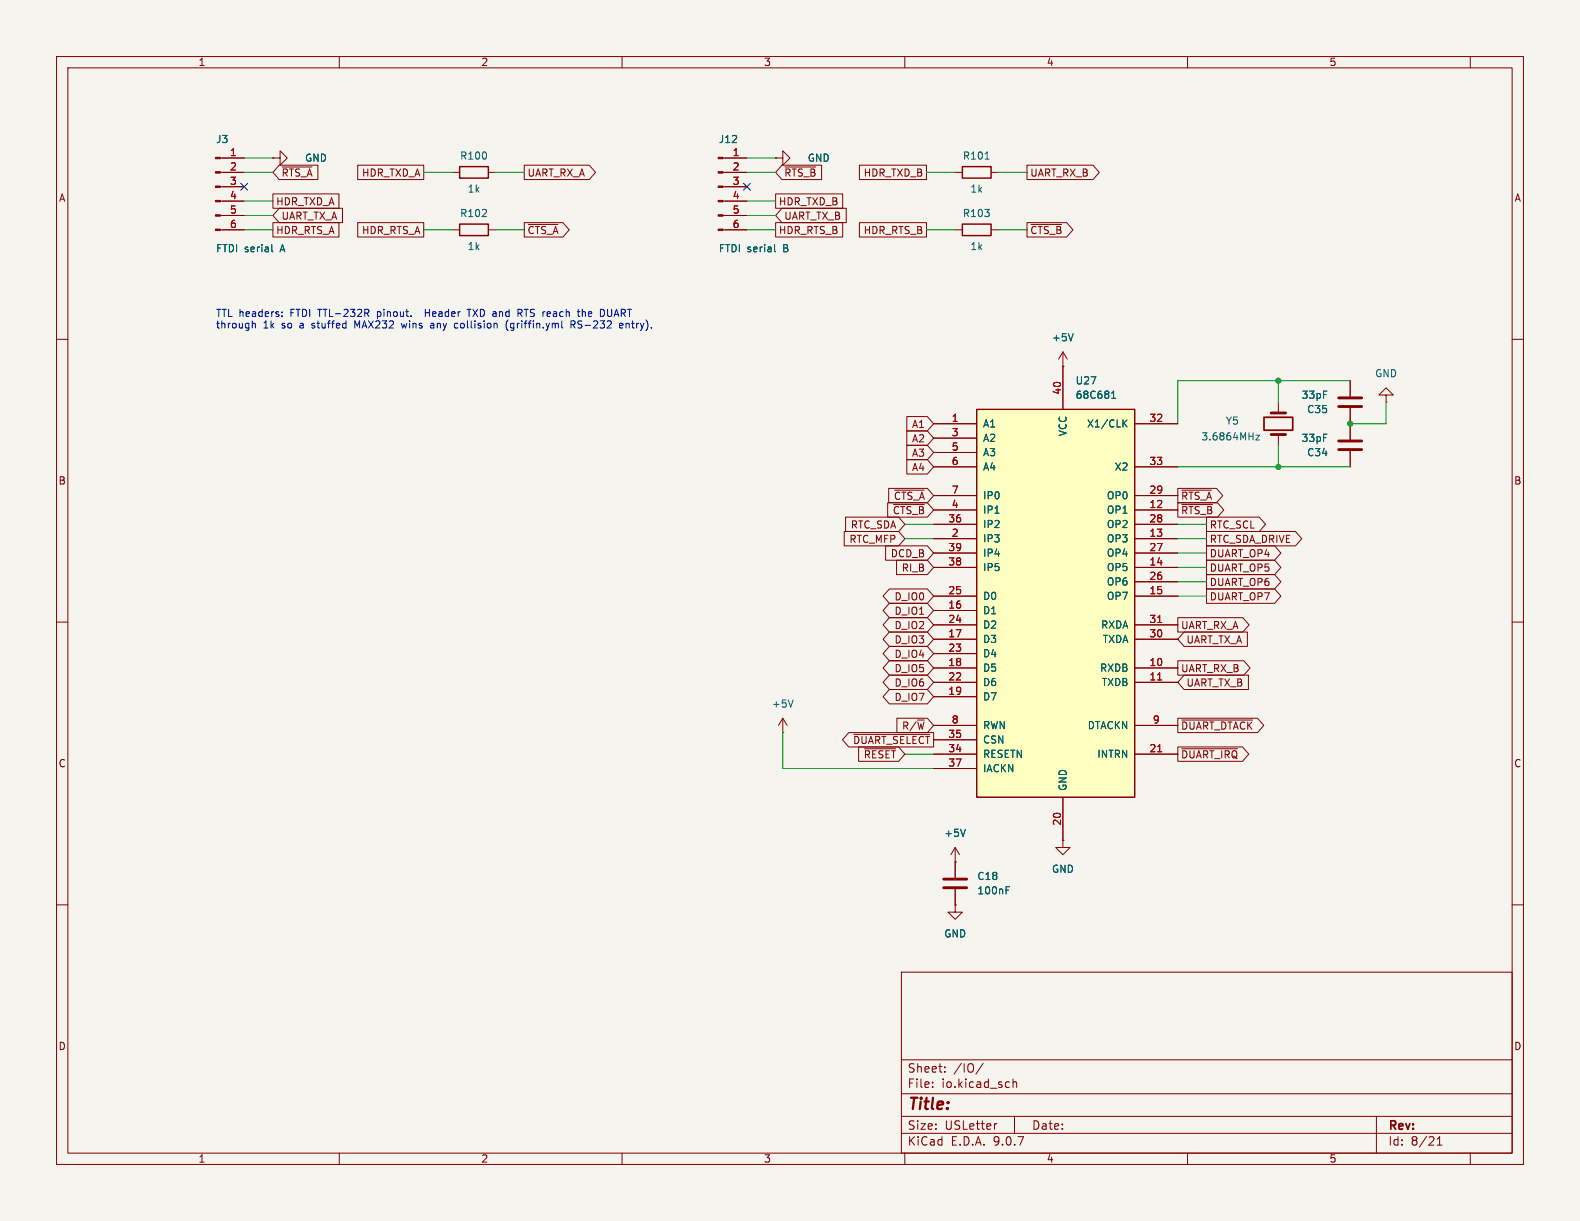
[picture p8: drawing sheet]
<svg xmlns="http://www.w3.org/2000/svg" width="279mm" height="216mm" viewBox="0 0 279 216" stroke-linecap="round" stroke-linejoin="round" font-family="sans-serif">
<path d="M0 0h279.4v215.9h-279.4z" fill="#f5f4ef" stroke="#f5f4ef" stroke-width=".18"/>
<g fill="none" stroke="#840000" stroke-width=".18">
<path d="M10 10h259.4v195.9h-259.4zM12 12h255.4v191.9h-255.4zM60 10v2M110 10v2M160 10v2M210 10v2M260 10v2M10 60h2M188 64.8h.1M188 62.2l-.8 1.3M188 62.2l.7 1.3M188 62.2v2.6"/>
<path d="M226.1 71.1v1.9M226.1 76.8v1.9M267.4 60h2M10 110h2M267.4 110h2M168.9 152.4h.1M168.9 149.9l-.8 1.2M168.9 149.9l.8 1.2M168.9 149.9v5.3M168.9 157.2v2.8M188 148.6v1.3h1.2l-1.2 1.2-1.3-1.2h1.3M188 148.6h.1"/>
<path d="M10 160h2M159.4 171.9h108v32h-108zM168.9 160v1.3h1.3l-1.3 1.3-1.3-1.3h1.3M168.9 160h.1M267.4 160h2M159.4 197.4h108M159.4 193.4h108M159.4 187.4h108M164.9 192.1v.2M164.9 191.4v.1M167.1 189.4v.2M167.1 188.7v.1"/>
<path d="M173.9 188l-1.3 1.9M176.3 198.7l-.3 .1M179.1 190.8v1.5M179.1 191.4l.3-.1 .3 .1 .1 .9M179.4 197.4v3M243.4 197.4v6.5M60 203.9v2M110 203.9v2M159.4 200.4h108M160 203.9v2M210 203.9v2M254.1 202.5h.9"/>
<path d="M254.1 201.4l.5-.4v1.5M260 203.9v2"/>
</g>
<path d="M189.8 59l-.4 1.3M222.1 76.9h.6l-.6 .9h.6M170.7 146.6l-.4 1.3M177.9 157.4h.4M177.9 156.8h.6" fill="none" stroke="#006464" stroke-width=".18"/>
<path d="M224.8 73h2.5M224.8 76.8h2.5M166.9 155.4h4M166.9 157h4" fill="none" stroke="#840000" stroke-width=".51"/>
<path d="M223.5 73.8h5.1v2.3h-5.1z" fill="none" stroke="#840000" stroke-width=".3"/>
<path d="M172.7 72.4h28v68.6h-28z" fill="#ffffc2"/>
<path d="M81.3 39.6h5.1v2.1h-5.1zM81.3 29.5h5.1v2h-5.1zM170.2 39.6h5.1v2.1h-5.1zM170.2 29.5h5.1v2h-5.1zM172.7 72.4h28v68.6h-28z" fill="none" stroke="#840000" stroke-width=".25"/>
<g fill="none" stroke="#840000" stroke-width=".18">
<path d="M39 27.9h4.2M39 30.5h4.2M39 33h4.2M39 35.6h4.2M39 38.1h4.2M48.3 27.9h1.2v-1.2l1.3 1.2-1.3 1.3v-1.3M48.3 27.9h.1M48.3 39.4h11.6v2.5h-11.6zM48.3 34.3h11.6v2.5h-11.6zM49.4 36.8h11.2v2.6h-11.2l-1.1-1.3zM49.4 29.2h6.8v2.6h-6.8l-1.1-1.3zM49.9 29.5h5.3"/>
<path d="M63.3 39.4h11.6v2.5h-11.6zM63.3 29.2h11.6v2.6h-11.6zM80 30.5h1.3M86.4 30.5h1.2M92.7 29.2h11.5l1.1 1.3-1.1 1.3h-11.5zM92.7 39.4h6.8l1.2 1.2-1.2 1.3h-6.8zM93.4 39.7h5.3M127.9 27.9h4.2M127.9 30.5h4.2M127.9 33h4.2M127.9 35.6h4.2M127.9 38.1h4.2"/>
<path d="M137.2 27.9h1.2v-1.2l1.3 1.2-1.3 1.3v-1.3M137.2 27.9h.1M137.2 34.3h11.8v2.5h-11.8zM137.2 39.4h11.8v2.5h-11.8zM138.3 29.2h7v2.6h-7l-1.1-1.3zM138.3 36.8h11.3v2.6h-11.3l-1.1-1.3zM138.8 29.5h5.4M152 39.4h11.8v2.5h-11.8zM152 29.2h11.8v2.6h-11.8zM168.9 30.5h1.3M175.3 30.5h1.2M181.6 29.2h11.7l1.1 1.3-1.1 1.3h-11.7z"/>
<path d="M181.6 39.4h7l1.1 1.2-1.1 1.3h-7zM182.3 39.7h5.4M39 40.6h4.2M80 40.6h1.3M86.4 40.6h1.2M127.9 40.6h4.2M168.9 40.6h1.3M175.3 40.6h1.2M160.4 73.7h3.6l1.1 1.2-1.1 1.3h-3.6zM160.4 78.7h3.6l1.1 1.3-1.1 1.3h-3.6zM160.4 76.2h3.6l1.1 1.3-1.1 1.2h-3.6zM165.1 74.9h7.6"/>
<path d="M165.1 77.5h7.6M188 64.8h.1M188 64.8v7.6M200.7 74.9h7.6M238.8 67.3v2.8M238.8 72.1v5.6M238.8 79.8v2.8M245.1 69.9h1.3l-1.3-1.3-1.3 1.3h1.3v1.2M245.1 71.1h.1M149.3 94h9.6l1.1 1.3-1.1 1.2h-9.6zM149.5 91.4h9.4l1.1 1.3-1.1 1.3h-9.4zM156.6 96.5h7.4l1.1 1.3-1.1 1.3h-7.4z"/>
<path d="M157 88.9h7l1.1 1.3-1.1 1.2h-7zM157.2 86.4h6.8l1.1 1.2-1.1 1.3h-6.8zM158 89.2h5.4M158.2 86.7h5.2M158.5 99.1h5.5l1.1 1.2-1.1 1.3h-5.5zM160.4 81.3h3.6l1.1 1.3-1.1 1.2h-3.6zM165.1 80h7.6M165.1 82.6h7.6M165.1 87.6h7.6M165.1 90.2h7.6M165.1 92.7h7.6M165.1 95.3h7.6"/>
<path d="M165.1 97.8h7.6M200.7 82.6h7.6M200.7 87.6h7.6M200.7 90.2h7.6M200.7 92.7h7.6M200.7 95.3h7.6M200.7 97.8h7.6M208.3 88.9h7l1.1 1.3-1.1 1.2h-7zM208.3 86.4h6.8l1.1 1.2-1.1 1.3h-6.8zM209 89.2h5.4M209 86.7h5.2M213.4 96.5h12l1.1 1.3-1.1 1.3h-12z"/>
<path d="M213.4 91.4h9.3l1.1 1.3-1.1 1.3h-9.3zM213.4 99.1h12l1.1 1.2-1.1 1.3h-12zM213.4 94h15.7l1.1 1.3-1.1 1.2h-15.7zM157.3 111.8h6.7l1.1 1.2-1.1 1.3h-6.7l-1.1-1.3zM157.3 114.3h6.7l1.1 1.3-1.1 1.2h-6.7l-1.1-1.2zM157.3 119.4h6.7l1.1 1.3-1.1 1.2h-6.7l-1.1-1.2zM157.3 116.8h6.7l1.1 1.3-1.1 1.3h-6.7l-1.1-1.3zM157.3 109.2h6.7l1.1 1.3-1.1 1.3h-6.7l-1.1-1.3zM157.3 104.1h6.7l1.1 1.3-1.1 1.3h-6.7l-1.1-1.3zM157.3 106.7h6.7l1.1 1.3-1.1 1.2h-6.7l-1.1-1.2zM165.1 100.3h7.6M165.1 105.4h7.6"/>
<path d="M165.1 108h7.6M165.1 110.5h7.6M165.1 113h7.6M165.1 115.6h7.6M165.1 118.1h7.6M200.7 100.3h7.6M200.7 105.4h7.6M200.7 110.5h7.6M200.7 113h7.6M200.7 118.1h7.6M200.7 102.9h7.6M208.3 109.2h11.5l1.1 1.3-1.1 1.3h-11.5z"/>
<path d="M208.3 116.8h11.7l1.1 1.3-1.1 1.3h-11.7zM209.4 111.8h11.2v2.5h-11.2l-1.1-1.3zM209.4 119.4h11.4v2.5h-11.4l-1.1-1.2zM213.4 104.1h12l1.1 1.3-1.1 1.3h-12zM213.4 101.6h12l1.1 1.3-1.1 1.2h-12zM138.4 129.5h.1M138.4 127l-.7 1.3M138.4 127l.8 1.3M138.4 127v2.5M150.1 129.5h15v2.6h-15l-1.1-1.3zM151 129.9h13.4M151.8 132.1h7.1l1.1 1.3-1.1 1.2h-7.1z"/>
<path d="M152.9 132.4h5.5M157.3 121.9h6.7l1.1 1.3-1.1 1.3h-6.7l-1.1-1.3zM158.6 127h5.4l1.1 1.3-1.1 1.2h-5.4zM165.1 120.7h7.6M165.1 123.2h7.6M165.1 128.3h7.6M165.1 130.8h7.6M165.1 133.4h7.6M165.1 135.9h7.6M200.7 120.7h7.6M200.7 128.3h7.6M200.7 133.4h7.6"/>
<path d="M208.3 127h14.1l1.1 1.3-1.1 1.2h-14.1zM208.3 132.1h11.4l1.1 1.3-1.1 1.2h-11.4zM209 132.4h9.8M209 127.3h12.5M168.9 152.4h.1M168.9 152.4v2.8M168.9 157.2v2.8M188 148.6h.1M188 141v7.6M168.9 160h.1"/>
</g>
<g fill="none" stroke="#006464" stroke-width=".18">
<path d="M174.2 28.1h.7M48.1 43.3v1l.2 .2M137 43.3v1l.2 .2M189.8 59l-.4 1.3M196.6 70.4h.7M196.6 69.5l.3-.3v1.2M198.8 74.8l.5 .7M199.3 74.2l-.7 .8M176 90.7h.7M140.2 123.8l-.4 1.2M170.7 146.6l-.4 1.3M177.9 157.4h.4"/>
<path d="M177.9 156.8h.6"/>
</g>
<path d="M204.7 110.1h.7M204.7 120.2h.7M204.7 132.9h.7" fill="none" stroke="#a90000" stroke-width=".18"/>
<path d="M236.7 79.5h4.1M236.7 78h4.1M236.7 71.9h4.1M236.7 70.4h4.1" fill="none" stroke="#840000" stroke-width=".51"/>
<g fill="#840000" stroke="#840000" stroke-width=".18">
<path d="M127 27.8h.9v.3h-.9z"/>
<path d="M127 30.4h.9v.2h-.9z"/>
<path d="M127 32.9h.9v.2h-.9z"/>
<path d="M127 35.4h.9v.3h-.9z"/>
<path d="M127 38h.9v.2h-.9z"/>
<path d="M127 40.5h.9v.3h-.9z"/>
<path d="M38.1 27.8h.9v.3h-.9z"/>
<path d="M38.1 30.4h.9v.2h-.9z"/>
<path d="M38.1 32.9h.9v.2h-.9z"/>
<path d="M38.1 35.4h.9v.3h-.9z"/>
<path d="M38.1 38h.9v.2h-.9z"/>
<path d="M38.1 40.5h.9v.3h-.9z"/>
</g>
<g fill="none" stroke="#009600" stroke-width=".18">
<path d="M43.2 35.6h5.1M43.2 27.9h5.1M43.2 30.5h5.1M43.2 38.1h5.1M74.9 30.5h5.1M87.6 30.5h5.1M132.1 35.6h5.1M132.1 27.9h5.1M132.1 30.5h5.1M132.1 38.1h5.1M163.8 30.5h5.1M176.5 30.5h5.1"/>
<path d="M43.2 40.6h5.1M74.9 40.6h5.1M87.6 40.6h5.1M132.1 40.6h5.1M163.8 40.6h5.1M176.5 40.6h5.1M226.1 67.3v3.8M226.1 78.7v3.9M238.8 67.3h-30.5v7.6M245.1 71.1v3.8h-6.3M160 92.7h5.1M160 95.3h5.1"/>
<path d="M208.3 82.6h30.5M208.3 92.7h5.1M208.3 97.8h5.1M208.3 95.3h5.1M208.3 100.3h5.1M208.3 102.9h5.1M208.3 105.4h5.1M138.4 129.5v6.4h26.7M160 133.4h5.1"/>
</g>
<path d="M42.6 32.4l1.2 1.2M43.8 32.4l-1.2 1.2M131.5 32.4l1.2 1.2M132.7 32.4l-1.2 1.2" fill="none" stroke="#000084" stroke-width=".18"/>
<g fill="none" stroke="#0000c2" stroke-width=".18">
<path d="M44.6 56.7v1.3M44.6 57.3l.2-.1h.3l.1 .8M49.9 55.8v.2M49.9 55.2v.1M63.2 57.6l-.4-.9v1.3M64.8 55.4l.4 .6M65 54.7l.2 .2v.3l-.2 .2M71 57.2l.2 .8 .3-.6M75.2 54.7v1.3M75.2 55.3h.7M76.2 57.2h.5M76.7 57.5h-.4l-.2 .2 .2 .3 .4-.1"/>
<path d="M80.6 57.2h.4M81 57.9l-.4 .1M82.6 54.7h.7M83 54.7v1.3M89.8 56.6a1.47 1.47 0 0 0 0 1.9M90.3 58.4h.2M90.5 57.2l-.2 .2v.4l.2 .2M91.6 54.7h.5l.2 .2-.1 .4-.6 .1M91.9 55.4l.4 .6M101 56.7v1.3M101.3 57.4l.4 .6M101.5 56.7l.2 .3-.1 .3-.6 .1"/>
<path d="M103 54.7v1.3M103 55.2l.3-.1 .2 .2M107.4 54.7v1l.2 .2 .3 .1M109.6 57.6l.6-.1-.1-.3h-.4l-.1 .1v.6h.5M110.7 57.2v.8M111.1 57.2l-.4 .1"/>
</g>
<g fill="#009600" stroke="#009600" stroke-width=".18">
<circle cx="226.1" cy="67.3" r=".46"/>
<circle cx="226.1" cy="82.6" r=".46"/>
<circle cx="238.8" cy="74.9" r=".46"/>
</g>
<text font-size="2.8" fill="#840000" x="160.4" y="196.8">Title:</text>
<g font-size="2.1" fill="#840000">
<text x="160.4" y="189.9">Sheet:</text>
<text x="168.6" y="189.9">/IO/</text>
<text x="160.4" y="192.6">File:</text>
<text x="166.5" y="192.6">io.kicad_sch</text>
<text x="160.4" y="202.8">KiCad</text>
<text x="160.4" y="200">Size:</text>
<text x="167.1" y="200">USLetter</text>
<text x="168.1" y="202.8">E.D.A.</text>
<text x="175.7" y="202.8">9.0.7</text>
<text x="182.4" y="200">Date:</text>
<text x="245.4" y="200.2">Rev:</text>
<text x="245.4" y="202.8">Id:</text>
<text x="249.5" y="202.8">8/21</text>
</g>
<g font-size="1.8" fill="#840000">
<text x="35" y="11.9">1</text>
<text x="85" y="11.9">2</text>
<text x="135" y="11.9">3</text>
<text x="185" y="11.9">4</text>
<text x="235" y="11.9">5</text>
<text x="10.3" y="35.9">A</text>
<text x="49.7" y="31.4">~{RTS_A}</text>
<text x="63.9" y="31.4">HDR_TXD_A</text>
<text x="93.2" y="31.4">UART_RX_A</text>
<text x="138.6" y="31.4">~{RTS_B}</text>
<text x="152.6" y="31.4">HDR_TXD_B</text>
<text x="182.1" y="31.4">UART_RX_B</text>
<text x="267.7" y="35.9">A</text>
<text x="48.7" y="41.6">HDR_RTS_A</text>
<text x="48.7" y="36.5">HDR_TXD_A</text>
<text x="49.7" y="39.1">UART_TX_A</text>
<text x="63.9" y="41.6">HDR_RTS_A</text>
<text x="93.2" y="41.6">~{CTS_A}</text>
<text x="137.6" y="36.5">HDR_TXD_B</text>
<text x="137.6" y="41.6">HDR_RTS_B</text>
<text x="138.6" y="39.1">UART_TX_B</text>
<text x="152.6" y="41.6">HDR_RTS_B</text>
<text x="182.1" y="41.6">~{CTS_B}</text>
<text x="161.2" y="75.9">A1</text>
<text x="161.2" y="81">A3</text>
<text x="161.2" y="78.4">A2</text>
<text x="161.2" y="83.5">A4</text>
<text x="10.3" y="85.9">B</text>
<text x="158" y="88.6">~{CTS_A}</text>
<text x="208.8" y="88.6">~{RTS_A}</text>
<text x="267.7" y="85.9">B</text>
<text x="150.3" y="93.7">RTC_SDA</text>
<text x="157.8" y="91.1">~{CTS_B}</text>
<text x="208.8" y="91.1">~{RTS_B}</text>
<text x="213.8" y="93.7">RTC_SCL</text>
<text x="150.1" y="96.2">RTC_MFP</text>
<text x="157.4" y="98.7">DCD_B</text>
<text x="159.4" y="101.3">RI_B</text>
<text x="213.8" y="98.7">DUART_OP4</text>
<text x="213.8" y="101.3">DUART_OP5</text>
<text x="213.8" y="96.2">RTC_SDA_DRIVE</text>
<text x="158.1" y="106.4">D_IO0</text>
<text x="213.8" y="106.4">DUART_OP7</text>
<text x="213.8" y="103.8">DUART_OP6</text>
<text x="158.1" y="114">D_IO3</text>
<text x="158.1" y="111.4">D_IO2</text>
<text x="158.1" y="108.9">D_IO1</text>
<text x="208.8" y="111.4">UART_RX_A</text>
<text x="209.7" y="114">UART_TX_A</text>
<text x="158.1" y="116.5">D_IO4</text>
<text x="158.1" y="119.1">D_IO5</text>
<text x="208.8" y="119.1">UART_RX_B</text>
<text x="158.1" y="124.1">D_IO7</text>
<text x="158.1" y="121.6">D_IO6</text>
<text x="209.7" y="121.6">UART_TX_B</text>
<text x="150.8" y="131.8">~{DUART_SELECT}</text>
<text x="159.4" y="129.2">R/~{W}</text>
<text x="208.8" y="129.2">~{DUART_DTACK}</text>
<text x="10.3" y="135.9">C</text>
<text x="152.6" y="134.3">~{RESET}</text>
<text x="208.8" y="134.3">~{DUART_IRQ}</text>
<text x="267.7" y="135.9">C</text>
<text x="10.3" y="185.9">D</text>
<text x="267.7" y="185.9">D</text>
<text x="35" y="205.8">1</text>
<text x="85" y="205.8">2</text>
<text x="135" y="205.8">3</text>
<text x="185" y="205.8">4</text>
<text x="235" y="205.8">5</text>
</g>
<g font-size="1.8" fill="#006464">
<text x="38.1" y="25.5">J3</text>
<text x="53.8" y="28.8">GND</text>
<text x="81.3" y="28.4">R100</text>
<text x="127" y="25.5">J12</text>
<text x="142.7" y="28.8">GND</text>
<text x="170.2" y="28.4">R101</text>
<text x="82.6" y="34.3">1k</text>
<text x="171.5" y="34.3">1k</text>
<text x="81.3" y="38.6">R102</text>
<text x="170.2" y="38.6">R103</text>
<text x="38.1" y="44.8">FTDI serial</text>
<text x="49.7" y="44.8">A</text>
<text x="82.6" y="44.4">1k</text>
<text x="127" y="44.8">FTDI serial</text>
<text x="138.6" y="44.8">B</text>
<text x="171.5" y="44.4">1k</text>
<text x="185.9" y="60.6">+5V</text>
<text x="190.1" y="68.2">U27</text>
<text x="190.1" y="70.7">68C681</text>
<text x="230.1" y="70.7">33pF</text>
<text x="243.1" y="66.9">GND</text>
<text x="173.7" y="75.8">A1</text>
<text x="188.8" y="77.2" transform="rotate(-90 188.8 77.2)">VCC</text>
<text x="192.1" y="75.8">X1/CLK</text>
<text x="216.7" y="75.3">Y5</text>
<text x="231" y="73.3">C35</text>
<text x="173.7" y="78.3">A2</text>
<text x="173.7" y="80.9">A3</text>
<text x="173.7" y="83.4">A4</text>
<text x="197" y="83.4">X2</text>
<text x="212.4" y="78.1">3.6864MHz</text>
<text x="230.1" y="78.3">33pF</text>
<text x="231" y="80.9">C34</text>
<text x="173.7" y="88.5">IP0</text>
<text x="195.6" y="88.5">OP0</text>
<text x="173.7" y="91">IP1</text>
<text x="173.7" y="93.6">IP2</text>
<text x="195.6" y="91">OP1</text>
<text x="195.6" y="93.6">OP2</text>
<text x="173.7" y="96.1">IP3</text>
<text x="173.7" y="98.7">IP4</text>
<text x="173.7" y="101.2">IP5</text>
<text x="195.6" y="96.1">OP3</text>
<text x="195.6" y="98.7">OP4</text>
<text x="195.6" y="101.2">OP5</text>
<text x="173.7" y="106.3">D0</text>
<text x="195.6" y="103.7">OP6</text>
<text x="195.6" y="106.3">OP7</text>
<text x="173.7" y="108.8">D1</text>
<text x="173.7" y="111.4">D2</text>
<text x="173.7" y="113.9">D3</text>
<text x="194.6" y="111.4">RXDA</text>
<text x="194.9" y="113.9">TXDA</text>
<text x="173.7" y="116.4">D4</text>
<text x="173.7" y="119">D5</text>
<text x="194.4" y="119">RXDB</text>
<text x="136.4" y="125.3">+5V</text>
<text x="173.7" y="121.5">D6</text>
<text x="173.7" y="124.1">D7</text>
<text x="194.7" y="121.5">TXDB</text>
<text x="173.7" y="129.1">RWN</text>
<text x="173.7" y="131.7">CSN</text>
<text x="192.2" y="129.1">DTACKN</text>
<text x="173.7" y="134.2">RESETN</text>
<text x="173.7" y="136.8">IACKN</text>
<text x="193.9" y="134.2">INTRN</text>
<text x="188.8" y="140" transform="rotate(-90 188.8 140)">GND</text>
<text x="166.9" y="148.2">+5V</text>
<text x="172.7" y="155.8">C18</text>
<text x="185.9" y="154.5">GND</text>
<text x="172.7" y="158.3">100nF</text>
<text x="166.9" y="166">GND</text>
</g>
<g font-size="1.8" fill="#a90000">
<text x="40.6" y="27.7">1</text>
<text x="129.5" y="27.7">1</text>
<text x="40.6" y="30.2">2</text>
<text x="40.6" y="32.8">3</text>
<text x="40.6" y="35.3">4</text>
<text x="129.5" y="30.2">2</text>
<text x="129.5" y="32.8">3</text>
<text x="129.5" y="35.3">4</text>
<text x="40.6" y="37.8">5</text>
<text x="40.6" y="40.4">6</text>
<text x="129.5" y="37.8">5</text>
<text x="129.5" y="40.4">6</text>
<text x="187.7" y="69.9" transform="rotate(-90 187.7 69.9)">40</text>
<text x="168.2" y="74.7">1</text>
<text x="168.2" y="77.2">3</text>
<text x="203.2" y="74.7">32</text>
<text x="168.2" y="79.8">5</text>
<text x="168.2" y="82.3">6</text>
<text x="203.2" y="82.3">33</text>
<text x="168.2" y="87.4">7</text>
<text x="168.2" y="89.9">4</text>
<text x="203.2" y="87.4">29</text>
<text x="203.2" y="89.9">12</text>
<text x="167.6" y="92.5">36</text>
<text x="168.2" y="95">2</text>
<text x="203.2" y="92.5">28</text>
<text x="203.2" y="95">13</text>
<text x="167.6" y="97.5">39</text>
<text x="167.6" y="100.1">38</text>
<text x="203.2" y="97.5">27</text>
<text x="203.2" y="100.1">14</text>
<text x="167.6" y="105.2">25</text>
<text x="167.6" y="107.7">16</text>
<text x="203.2" y="102.6">26</text>
<text x="203.2" y="105.2">15</text>
<text x="167.6" y="110.2">24</text>
<text x="167.6" y="112.8">17</text>
<text x="203.2" y="110.2">31</text>
<text x="203.2" y="112.8">30</text>
<text x="167.6" y="115.3">23</text>
<text x="167.6" y="117.9">18</text>
<text x="203.2" y="117.9">10</text>
<text x="167.6" y="120.4">22</text>
<text x="167.6" y="122.9">19</text>
<text x="203.2" y="120.4">11</text>
<text x="167.6" y="130.6">35</text>
<text x="168.2" y="128">8</text>
<text x="203.8" y="128">9</text>
<text x="167.6" y="133.1">34</text>
<text x="167.6" y="135.6">37</text>
<text x="203.2" y="133.1">21</text>
<text x="187.7" y="146.1" transform="rotate(-90 187.7 146.1)">20</text>
</g>
<g font-size="1.8" fill="#0000c2">
<text x="38.1" y="56.1">TTL headers:</text>
<text x="38.1" y="58.2">through</text>
<text x="46.5" y="58.2">1k</text>
<text x="49.9" y="58.2">so</text>
<text x="51.4" y="56.1">FTDI TTL-232R</text>
<text x="53.3" y="58.2">a</text>
<text x="55.6" y="58.2">stuffed</text>
<text x="63.4" y="58.2">MAX232</text>
<text x="67.2" y="56.1">pinout.</text>
<text x="71.9" y="58.2">wins</text>
<text x="76" y="56.1">Header</text>
<text x="77.2" y="58.2">any</text>
<text x="81.6" y="58.2">collision</text>
<text x="83.8" y="56.1">TXD and</text>
<text x="90.9" y="58.2">(griffin.yml</text>
<text x="93" y="56.1">RTS reach</text>
<text x="102.6" y="58.2">RS-232</text>
<text x="104.1" y="56.1">the</text>
<text x="108.2" y="56.1">DUART</text>
<text x="111.5" y="58.2">entry).</text>
</g>
</svg>
